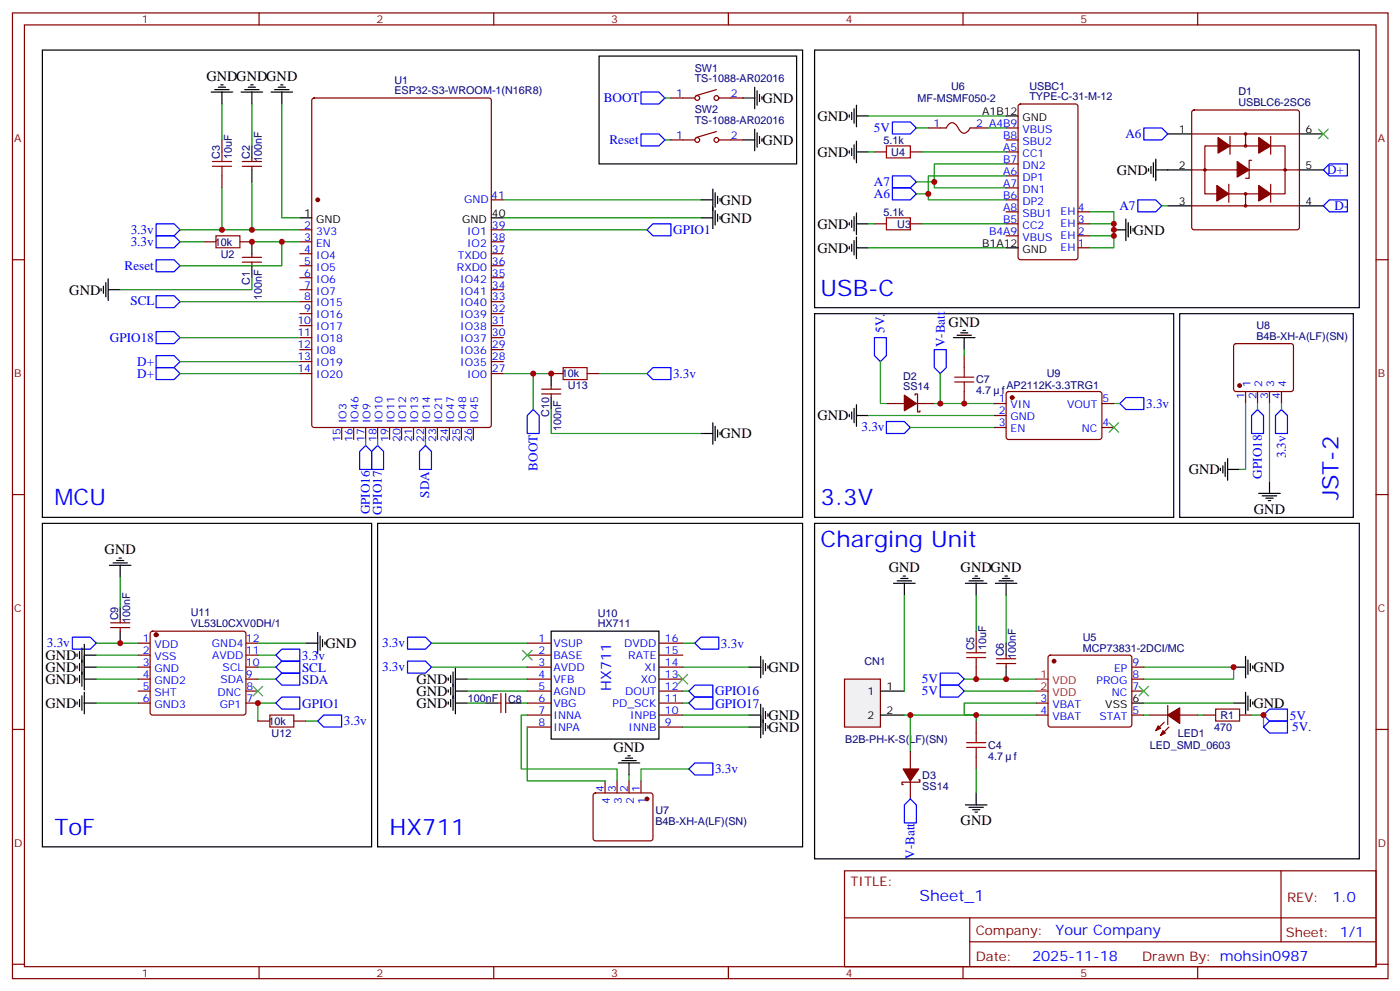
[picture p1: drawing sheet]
<svg xmlns="http://www.w3.org/2000/svg" width="413mm" height="292mm" viewBox="0 0 413 292" stroke-linecap="round" stroke-linejoin="round" font-family="sans-serif">
<g fill="none" stroke="#870000" stroke-width=".35">
<path d="M3.7 3.8h405.3v284.3h-405.3zM7.2 7.3h398.3v277.3h-398.3zM76.3 3.8v3.5M145.5 3.8v3.5M214.6 3.8v3.5M283.8 3.8v3.5M352.9 3.8v3.5M92.1 29.1l.5-.2h51.5l.6 .4 .1 95.9-.5 .6-51.7 .1-.7-.5v-95.8zM296.5 37.7h3.5M300.2 30.8l.5-.2h16.2l.7 .5v44.7l-.4 .6-16.5 .1-.6-.5-.1-44.7zM65.4 41.2v3.5M65.4 51.8v3.5"/>
<path d="M71.4 49h5.6M71.4 47.6h5.6M74.2 46.5v1.1M74.2 49v1M144.8 58.8h3.5M296.5 58.8h3.5M296.5 41.2h3.5M296.5 44.7h3.5M296.5 48.3h3.5M296.5 51.8h3.5M296.5 55.3h3.5M3.7 76.5h3.5"/>
<path d="M60.1 71.2h3.5M70.7 71.2h3.5M71.4 77.2h5.6M71.4 75.8h5.6M74.2 74.7v1.1M74.2 77.2v1M88.3 67.7h3.6M88.3 71.2h3.6M88.3 74.7h3.6M88.3 78.2h3.6M144.8 67.7h3.5M144.8 71.2h3.5"/>
<path d="M144.8 74.7h3.5M144.8 78.2h3.5M296.5 62.4h3.5M296.5 65.9h3.5M296.5 69.4h3.5M317.6 62.4h3.6M317.6 65.9h3.6M317.6 69.4h3.6M317.6 73h3.6M405.5 76.5h3.5M88.3 81.8h3.6M88.3 85.3h3.6"/>
<path d="M88.3 88.8h3.6M88.3 92.4h3.6M88.3 95.9h3.6M88.3 99.4h3.6M144.8 81.8h3.5M144.8 85.3h3.5M144.8 88.8h3.5M144.8 92.4h3.5M144.8 95.9h3.5M144.8 99.4h3.5M88.3 102.9h3.6M88.3 106.5h3.6"/>
<path d="M88.3 110h3.6M144.8 102.9h3.5M144.8 106.5h3.5M144.8 110h3.5M100.7 125.9v3.5M104.2 125.9v3.5M107.7 125.9v3.5M111.3 125.9v3.5M114.8 125.9v3.5M118.3 125.9v3.5M121.8 125.9v3.5M125.4 125.9v3.5"/>
<path d="M128.9 125.9v3.5M132.4 125.9v3.5M136 125.9v3.5M139.5 125.9v3.5M3.7 145.6h3.5M405.5 145.6h3.5M3.7 214.8h3.5M405.5 214.8h3.5M248.8 256.4h156.7v28.2h-156.7zM377.5 256.4v20.9M248.9 270.2h156.5M285.8 277.3h119.6"/>
<path d="M285.8 270.2v14.2M3.7 283.9h3.5M76.3 284.6v3.5M145.5 284.6v3.5M214.6 284.6v3.5M283.8 284.6v3.5M352.9 284.6v3.5M405.5 283.9h3.5"/>
</g>
<g fill="none" stroke="#000" stroke-width=".35">
<path d="M12.5 14.7h224v137.6h-224zM240 14.7h160.5v75.9h-160.5zM62.2 27.1h6.4M63.3 26.4h4.2M64.3 25.7h2.2M65.1 25h.7M65.4 27.1v3.5M71 27.1h6.4M72.1 26.4h4.2M73.2 25.7h2.1M73.9 25h.7M74.2 27.1v3.5"/>
<path d="M79.9 27.1h6.3M80.9 26.4h4.3M82 25.7h2.1M82.7 25h.7M83 27.1v3.5M296.5 34.1h3.5M74.2 43v3.5M74.2 50v3.6M74.2 71.2v3.5M74.2 78.2v3.6M88.3 64.1h3.6M144.8 64.1h3.5"/>
<path d="M296.5 73h3.5M29.8 84.9v.8M30.5 84.2v2.2M31.2 83.2v4.2M31.9 85.3h3.5M31.9 82.1v6.4"/>
</g>
<path d="M46 65.9h5.3l1.8 1.8-1.8 1.7h-5.3zM46 69.4h5.3l1.8 1.8-1.8 1.8h-5.3zM46 97.6h5.3l1.8 1.8-1.8 1.8h-5.3zM107.7 131.2l1.8 1.7v5.3h-3.5v-5.3zM111.3 131.2l1.7 1.7v5.3h-3.5v-5.3zM120.1 187.6h5.3l1.7 1.8-1.7 1.7h-5.3z" fill="none" stroke="#00f" stroke-width=".35"/>
<path d="M62.6 49h5.6M62.6 47.6h5.6M65.4 44.7v2.9M65.4 49v2.8M63.6 69.4h7.1v3.6h-7.1z" fill="none" stroke="#a10000" stroke-width=".35"/>
<circle cx="93.6" cy="58.8" r=".53" fill="#870000" stroke="#870000" stroke-width=".35"/>
<g fill="none" stroke="#008700" stroke-width=".35">
<path d="M65.4 30.6v10.6M74.2 30.6v12.4M83 30.6v33.5h5.3M65.4 55.3v12.4M74.2 53.6v14.1M53.1 67.7h35.2M53.1 71.2h7M74.2 71.2h14.1M53.1 99.4h35.2M74.2 81.8v3.5h-38.8M107.7 129.4v1.8M111.3 129.4v1.8"/>
<path d="M125.4 129.4v1.8"/>
</g>
<path d="M351.4 32.6l.5-.2h30.3l.5 .2 .2 .5v33.9l-.2 .5-.5 .2h-30.3l-.5-.3-.2-.4v-33.9z" fill="#fff" stroke="#870000" stroke-width=".35"/>
<g fill="none" stroke="#000" stroke-width=".35">
<path d="M250.3 33.8v.7M251 33.1v2.1M251.7 32v4.3M252.4 31v6.3M252.4 34.1h3.5M344.1 39.4h7.1M382.9 39.4h7.1M250.3 44.4v.7M251 43.7v2.1M251.7 42.6v4.2M252.4 41.6v6.3M252.4 44.7h3.5"/>
<path d="M338.5 49.7v.7M339.2 49v2.1M339.9 47.9v4.2M340.6 50h10.6M340.6 46.8v6.4M382.9 50h7.1M250.3 65.5v.8M250.3 72.6v.7M251 64.8v2.2M251 71.9v2.1M251.7 63.8v4.2M251.7 70.8v4.3"/>
<path d="M252.4 73h3.5M252.4 62.7v6.4M252.4 69.8v6.3M252.4 65.9h3.5M328.2 67.7h3.6M331.8 64.5v6.3M332.5 65.5v4.3M333.2 66.6v2.1M333.9 67.3v.7M344.1 60.6h7.1M382.9 60.6h7.1M111.3 154.1h125.2v95.2h-125.2z"/>
<path d="M240 154.1h160.5v98.8h-160.5zM333.5 207h3.5"/>
</g>
<g fill="none" stroke="#870000" stroke-width=".35">
<path d="M273.5 37.7h5.3l.6-1a1.56 1.56 0 0 1 2.7 .6l.2 .3a2.13 2.13 0 0 0 2.3 1.5l1.3-1.4h5.3M351.2 39.4h31.7M367 39.4v3.6M257.7 44.7h3.5M268.3 44.7h3.5M351.2 50h31.7M355 43h23.7v14.1h-23.7zM362.1 54.3v5.2M362.4 40.1v5.3M367 57.1v3.5M368.8 47.2h-.7v5.3h-1.1M374.4 40.1v5.3"/>
<path d="M374.4 54.3v5.2M257.7 65.9h3.5M268.3 65.9h3.5M351.2 60.6h31.7M363.7 101.4l.5-.2h16.2l.5 .2 .2 .5v12.7l-.2 .5-.5 .2h-16.2l-.5-.2-.2-.5v-12.7zM367 115.3v3.5M370.6 115.3v3.5M374.1 115.3v3.5M377.6 115.3v3.5M309.1 193.1l.4-.2h23.3l.5 .2 .2 .5v19.8l-.2 .5-.5 .2h-23.3l-.5-.3-.2-.4v-19.8zM333.5 196.4h3.5M333.5 200h3.5"/>
<path d="M305.3 210.5h3.5M305.3 207h3.5M333.5 203.5h3.5M333.5 210.5h3.5M175 233.7l.5-.2h16.2l.5 .2 .2 .5v12.7l-.2 .5-.5 .2h-16.2l-.5-.3-.2-.4v-12.7zM178.3 229.9v3.6M181.8 229.9v3.6M185.3 229.9v3.6M188.9 229.9v3.6"/>
<circle cx="367" cy="39.4" r=".35"/>
<circle cx="355" cy="50" r=".35"/>
<circle cx="367" cy="43" r=".35"/>
<circle cx="367" cy="57.1" r=".35"/>
<circle cx="378.7" cy="50" r=".35"/>
<circle cx="367" cy="60.6" r=".35"/>
</g>
<g fill="#870000" stroke="#870000" stroke-width=".35">
<path d="M364.6 47.6l3.5 2.4-3.5 2.1z"/>
<path d="M358.9 40.5l3.5 2.5-3.5 2.1z"/>
<path d="M370.9 40.5l3.5 2.5-3.5 2.1z"/>
<path d="M358.6 54.6l3.5 2.5-3.5 2.1z"/>
<path d="M370.9 54.6l3.5 2.5-3.5 2.1z"/>
<circle cx="310.6" cy="194.7" r=".53"/>
<circle cx="190.6" cy="235.2" r=".53"/>
<circle cx="365.3" cy="113.5" r=".53"/>
</g>
<path d="M261.2 43h7.1v3.5h-7.1zM261.2 64.1h7.1v3.6h-7.1z" fill="none" stroke="#a10000" stroke-width=".35"/>
<g fill="none" stroke="#008700" stroke-width=".35">
<path d="M255.9 34.1h40.6M270 37.7h3.5M291.2 37.7h5.3M255.9 44.7h1.8M270 57.1h3.5M270 53.6h5.3M271.8 44.7h24.7M296.5 51.8h-23v7h23M296.5 48.3h-21.2v7h21.2M255.9 73h40.6M255.9 65.9h1.8M271.8 65.9h24.7"/>
<path d="M321.2 62.4h7v3.5h-7M328.2 65.9v3.5h-7M328.2 69.4v3.6h-7M342.3 60.6h1.8M53.1 110h35.2M53.1 106.5h35.2"/>
</g>
<path d="M263 35.9h5.3l1.7 1.8-1.7 1.7h-5.3zM337 37.7h5.3l1.8 1.7-1.8 1.8h-5.3zM263 55.3h5.3l1.7 1.8-1.7 1.7h-5.3zM263 51.8h5.3l1.7 1.8-1.7 1.7h-5.3zM335.3 58.8h5.3l1.7 1.8-1.7 1.8h-5.3zM390 50l1.7-1.7h5.3v3.5h-5.3zM390 60.6l1.7-1.8h5.3v3.6h-5.3zM46 108.2h5.3l1.8 1.8-1.8 1.8h-5.3zM46 104.7h5.3l1.8 1.8-1.8 1.7h-5.3z" fill="none" stroke="#00f" stroke-width=".35"/>
<path d="M388.5 38l2.9 2.9M391.4 38l-2.9 2.9" fill="none" stroke="#3c3" stroke-width=".35"/>
<path d="M305.3 200h3.5M305.3 203.5h3.5" fill="none" stroke="#f00" stroke-width=".35"/>
<path d="M248.8 200h10.6v14.1h-10.6z" fill="#f0f0f0" stroke="#870000" stroke-width=".35"/>
<g fill="none" stroke="#000" stroke-width=".35">
<path d="M176.5 16.5h58.2v31.8h-58.2zM218.9 28.9h3.5M222.4 25.7v6.3M222.4 38v6.4M223.1 26.7v4.3M223.1 39.1v4.2M223.8 27.8v2.1M224.5 28.5v.7M206.5 58.8h3.5M210 55.7v11.6M210.7 56.7v4.3M211.5 57.8v2.1"/>
<path d="M212.2 58.5v.7M218.9 41.2h3.5M223.8 40.1v2.2M224.5 40.9v.7M206.5 64.1h3.5M210.7 62v4.3M211.5 63.1v2.1M212.2 63.8v.7M240 92.4h105.9v59.9h-105.9zM281 99.4h6.3M282 98.7h4.2M283.1 98h2.1"/>
<path d="M283.8 97.3h.7M284.1 99.4v3.5M347.6 92.4h51.2v59.9h-51.2zM162.4 110v3.5M162.4 117.1v3.5M252.4 119.2v6.3M206.5 127.6h3.5M210 124.5v6.3M210.7 125.5v4.3M211.5 126.6v2.1M212.2 127.3v.7M250.3 122v.7"/>
<path d="M251 121.3v2.1M251.7 120.2v4.3M252.4 122.3h3.5M359.6 137.9v.7M360.3 137.2v2.1M361 136.1v4.2M361.7 138.2h3.6M361.7 135v6.4M12.5 154.1h97v95.2h-97zM370.9 145.3h6.4M372 146h4.2M373 146.7h2.1"/>
<path d="M373.7 147.4h.7M374.1 141.7v3.6M32.2 166.4h6.4M33.3 165.7h4.2M34.4 165h2.1M35.1 164.3h.7M35.4 166.4v3.6M35.4 178.8v3.5M263.3 171.7h6.4M264.4 171h4.2M265.4 170.3h2.1M266.1 169.6h.7"/>
<path d="M266.5 171.7v3.6M284.5 171.7h6.3M285.5 171h4.3M286.6 170.3h2.1M287.3 169.6h.7M287.7 171.7v3.6M293.3 171.7h6.3M294.4 171h4.2M295.4 170.3h2.1M296.1 169.6h.7M296.5 171.7v3.6M22.7 192.5v.8"/>
<path d="M22.7 196.1v.7M22.7 199.6v.7M23.4 191.8v2.2M23.4 195.4v2.1M23.4 198.9v2.1M24.1 190.8v11.3M24.8 196.4h3.6M24.8 200h3.6M24.8 189.7v13.4M24.8 192.9h3.6M35.4 185.8v3.6M90.1 189.4h3.5"/>
<path d="M93.6 186.2v6.3M94.3 187.3v4.2M95 188.3v2.1M95.7 189v.7M132.1 199.6v.7M132.8 198.9v2.1M133.5 197.8v11.3M134.2 200h3.5M134.2 196.8v13.4M162.4 185.8h31.8v31.8h-31.8zM220.6 196.4h3.6M224.2 193.3v6.3"/>
<path d="M224.9 194.3v4.2M225.6 195.4v2.1M226.3 196.1v.7M296.5 189.4v3.5M296.5 196.4v3.6M363.5 196.4h3.5M367 193.3v6.3M367.7 194.3v4.2M368.4 195.4v2.1M369.1 196.1v.7M22.7 206.7v.7M23.4 206v2.1"/>
<path d="M24.1 204.9v4.2M24.8 207h3.6M24.8 203.8v6.4M132.1 203.1v.7M132.1 206.7v.7M132.8 202.4v2.1M132.8 206v2.1M134.2 203.5h3.5M134.2 207h3.5M143 207h3.5M150.1 207h3.5M220.6 210.5h3.6"/>
<path d="M220.6 214.1h3.6M224.2 207.4v9.8M224.9 208.4v7.8M225.6 209.5v2.1M225.6 213v2.1M226.3 210.2v.7M226.3 213.7v.7M259.4 203.5h7.1M259.4 210.5h7.1M363.5 207h3.5M367 203.8v6.4M367.7 204.9v4.2"/>
<path d="M368.4 206v2.1M369.1 206.7v.7M182.2 224.6h6.3M183.2 223.9h4.3M184.3 223.2h2.1M185 222.5h.7M185.3 224.6v3.6M284.5 237h6.3M285.5 237.7h4.3M286.6 238.4h2.1M287.3 239.1h.7M287.7 233.5v3.5"/>
</g>
<g fill="none" stroke="#00f" stroke-width=".35">
<path d="M188.9 27.1h5.3l1.7 1.8-1.7 1.7h-5.3zM188.9 39.4h5.3l1.7 1.8-1.7 1.8h-5.3zM46 76.5h5.3l1.8 1.7-1.8 1.8h-5.3zM190.6 67.7l1.8-1.8h5.3v3.5h-5.3zM46 87.1h5.3l1.8 1.7-1.8 1.8h-5.3zM257.7 99.4h3.5v5.3l-1.8 1.8-1.7-1.8zM190.6 110l1.8-1.8h5.3v3.6h-5.3zM275.3 102.9h3.5v5.3l-1.7 1.8-1.8-1.8zM330 118.8l1.8-1.7h5.2v3.5h-5.2zM125.4 131.2l1.7 1.7v5.3h-3.5v-5.3zM157.1 120.6l1.8 1.7v5.3h-3.5v-5.3zM261.2 124.1h5.3l1.8 1.8-1.8 1.7h-5.3z"/>
<path d="M368.8 122.3l1.8-1.7 1.7 1.7v5.3h-3.5zM375.8 122.3l1.8-1.7 1.8 1.7v5.3h-3.6zM21.3 187.6h5.3l1.8 1.8-1.8 1.7h-5.3zM81.3 196.4l1.7-1.7h5.3v3.5h-5.3zM81.3 200l1.7-1.8h5.3v3.5h-5.3zM81.3 192.9l1.7-1.8h5.3v3.6h-5.3zM120.1 194.7h5.3l1.7 1.7-1.7 1.8h-5.3zM204.8 189.4l1.7-1.8h5.3v3.5h-5.3zM277.1 198.2h5.3l1.7 1.8-1.7 1.7h-5.3zM81.3 207l1.7-1.8h5.3v3.6h-5.3zM95.4 210.5h5.3v3.6h-5.3l-1.8-1.8zM203 207l1.8-1.8h5.2v3.6h-5.2z"/>
<path d="M203 203.5l1.8-1.8h5.2v3.5h-5.2zM277.1 201.7h5.3l1.7 1.8-1.7 1.7h-5.3zM372.3 210.5l1.8-1.7h5.3v3.5h-5.3zM372.3 214.1l1.8-1.8h5.3v3.5h-5.3zM203 226.4l1.8-1.8h5.2v3.6h-5.2zM266.5 237l1.8-1.8 1.7 1.8v5.3h-3.5z"/>
</g>
<g fill="none" stroke="#008700" stroke-width=".35">
<path d="M195.9 28.9h1.8M148.3 58.8h58.2M195.9 41.2h1.8M83 71.2v7h-29.9M148.3 67.7h42.3M148.3 64.1h58.2M53.1 88.8h35.2M148.3 110h14.1M157.1 110v10.6M176.5 110h14.1M259.4 106.5v12.3h1.8M275.3 118.8h17.6"/>
<path d="M277.1 110v8.8M284.1 102.9v1.8M328.2 118.8h1.8M367 118.8v19.4h-1.7M370.6 118.8v1.8M374.1 118.8v22.9M377.6 118.8v1.8M162.4 120.6v7h44.1M255.9 122.3h37M268.3 125.9h24.6M35.4 170v8.8M266.5 175.3v28.2"/>
<path d="M287.7 175.3v10.5M296.5 175.3v14.1M28.4 200h12.3M28.4 189.4h12.3M28.4 196.4h12.3M28.4 192.9h12.3M76 200h5.3M76 189.4h14.1M76 196.4h5.3M76 192.9h5.3M127.1 189.4h28.3M127.1 196.4h28.3"/>
<path d="M137.7 200h17.7M201.2 189.4h3.6M201.2 196.4h19.4M284.1 200h21.2M337 196.4h26.5v3.6h-26.5M28.4 207h12.3M81.3 207h-5.3v5.3M90.1 212.3h3.5M137.7 203.5h17.7M137.7 207h5.3M153.6 207h1.8M155.4 210.5h-1.8v15.9h28.2v3.5"/>
<path d="M155.4 214.1v15.8h22.9M201.2 203.5h1.8M201.2 210.5h19.4M201.2 207h1.8M201.2 214.1h19.4M266.5 210.5h38.8M268.3 210.5v10.6M284.1 203.5h21.2M305.3 207h-21.2v3.5h3.6v1.8M337 210.5h1.8M337 207h26.5M352.9 210.5h1.8"/>
<path d="M368.8 210.5h3.5v3.6M185.3 228.2v1.7M203 226.4h-14.1v3.5M287.7 226.4v7.1"/>
</g>
<g fill="none" stroke="#a10000" stroke-width=".35">
<path d="M165.9 108.2h7.1v3.6h-7.1zM281.3 112.5h5.6M281.3 111.1h5.6M284.1 108.2v2.9M284.1 112.5v2.8M284.8 193.6h5.7M284.8 192.2h5.7M287.7 189.4v2.8M287.7 193.6v2.8M79.5 210.5h7.1v3.6h-7.1zM284.8 218.7h5.7M287.7 215.8v2.9"/>
<path d="M358.2 208.8h7.1v3.5h-7.1zM284.8 220.1h5.7M287.7 220.1v2.8"/>
</g>
<g fill="none" stroke="#870000" stroke-width=".35">
<path d="M197.7 28.9h7.1M211.1 26.4l-6 1.8M211.1 38.7l-6 1.8M211.8 28.9h7.1M197.7 41.2h7.1M211.8 41.2h7.1M159.6 116h5.6M159.6 114.6h5.6M162.4 110h3.5M162.4 113.5v1.1M162.4 116v1.1M173 110h3.5"/>
<path d="M261.2 118.8h5.3M269.7 116.3v-.3h.7v5.3h.7v-.4M270 118.8h5.3M284.1 104.7v3.5M284.1 115.3v3.5M292.9 118.8h3.6M296.7 115.5l.5-.2h27.1l.4 .7-.1 13-.6 .4-27.1-.1-.4-.6v-12.7zM324.7 118.8h3.5M292.9 122.3h3.6M292.9 125.9h3.6M324.7 125.9h3.5M32.6 184.8h5.6"/>
<path d="M32.6 183.4h5.6M35.4 182.3v1.1M35.4 184.8v1M40.7 189.4h3.5M40.7 192.9h3.5M40.7 196.4h3.5M40.7 200h3.5M44.5 186l.4-.2h26.9l.5 .2 .2 .5v23.3l-.3 .5-.4 .2h-26.9l-.5-.2-.2-.5v-23.3zM72.5 189.4h3.5M72.5 192.9h3.5M72.5 196.4h3.5M72.5 200h3.5"/>
<path d="M155.4 189.4h7M155.4 192.9h7M155.4 196.4h7M155.4 200h7M194.2 189.4h7M194.2 192.9h7M194.2 196.4h7M194.2 200h7M287.7 185.8v3.6M287.7 196.4v3.6M293.7 195.4h5.6M293.7 194h5.6"/>
<path d="M296.5 192.9v1.1M296.5 195.4v1M40.7 203.5h3.5M40.7 207h3.5M72.5 203.5h3.5M72.5 207h3.5M76 212.3h3.5M86.6 212.3h3.5M146.5 207h1.1M147.6 204.2v5.6M149 207h1.1M149 204.2v5.6"/>
<path d="M155.4 210.5h7M155.4 203.5h7M155.4 207h7M155.4 214.1h7M194.2 210.5h7M194.2 203.5h7M194.2 207h7M194.2 214.1h7M287.7 212.3v3.5M338.8 210.5h5.3M343 212.7l-2.4 2.4M344.1 207.7v5.7"/>
<path d="M344.5 214.1l-2.5 2.4M347.6 210.5h5.3M354.7 210.5h3.5M365.3 210.5h3.5M268.3 221.1v5.3M268.3 229.9v5.3M270.7 229.6h.4v.7h-5.3v.7h.3M287.7 222.9v3.5"/>
<circle cx="205.5" cy="28.9" r=".71"/>
<circle cx="211.1" cy="28.9" r=".71"/>
<circle cx="205.5" cy="41.2" r=".71"/>
<circle cx="211.1" cy="41.2" r=".71"/>
</g>
<g fill="#870000" stroke="#870000" stroke-width=".35">
<path d="M341.3 213.7l.7 .7-1.4 .7z"/>
<path d="M342.7 215.1l.7 .7-1.4 .7z"/>
<path d="M344.1 210.5l3.5-2.1v4.6z"/>
<path d="M266.5 116.3l3.5 2.5-3.5 2.1z"/>
<path d="M266.1 226.4h4.6l-2.4 3.5z"/>
<circle cx="298.2" cy="117.1" r=".53"/>
<circle cx="46" cy="186.9" r=".53"/>
</g>
<path d="M326.8 124.5l2.8 2.8M329.6 124.5l-2.8 2.8M154 191.5l2.8 2.8M156.8 191.5l-2.8 2.8M199.8 198.5l2.8 2.9M202.6 198.5l-2.8 2.9M74.6 202.1l2.8 2.8M77.4 202.1l-2.8 2.8M335.6 202.1l2.9 2.8M338.5 202.1l-2.9 2.8" fill="none" stroke="#3c3" stroke-width=".35"/>
<g fill="#c00">
<circle cx="65.4" cy="67.7" r=".88"/>
<circle cx="74.2" cy="67.7" r=".88"/>
<circle cx="74.2" cy="71.2" r=".88"/>
<circle cx="275.3" cy="53.6" r=".88"/>
<circle cx="273.5" cy="57.1" r=".88"/>
<circle cx="296.5" cy="200" r=".88"/>
<circle cx="287.7" cy="200" r=".88"/>
<circle cx="287.7" cy="210.5" r=".88"/>
<circle cx="363.5" cy="196.4" r=".88"/>
<circle cx="328.2" cy="69.4" r=".88"/>
<circle cx="328.2" cy="65.9" r=".88"/>
<circle cx="328.2" cy="67.7" r=".88"/>
<circle cx="284.1" cy="118.8" r=".88"/>
<circle cx="372.3" cy="210.5" r=".88"/>
<circle cx="268.3" cy="210.5" r=".88"/>
<circle cx="277.1" cy="118.8" r=".88"/>
<circle cx="35.4" cy="189.4" r=".88"/>
<circle cx="76" cy="207" r=".88"/>
<circle cx="162.4" cy="110" r=".88"/>
<circle cx="83" cy="71.2" r=".88"/>
<circle cx="157.1" cy="110" r=".88"/>
</g>
<g font-size="6.7" fill="#00f">
<text x="241.8" y="87.1">USB-C</text>
<text x="16" y="148.8">MCU</text>
<text x="241.8" y="148.8">3.3V</text>
<text x="394.4" y="147.4" transform="rotate(-90 394.4 147.4)">JST-2</text>
<text x="241.8" y="161.1">Charging Unit</text>
<text x="16" y="245.8">ToF</text>
<text x="114.8" y="245.8">HX711</text>
</g>
<text font-size="4.6" fill="#00f" x="270.9" y="265.4">Sheet_1</text>
<g font-size="4.2">
<text x="60.8" y="23.9">GNDGNDGND</text>
<text x="224.7" y="30.3">GND</text>
<text x="240.9" y="35.6">GND</text>
<text x="224.7" y="42.6">GND</text>
<text x="240.9" y="46.2">GND</text>
<text x="329.1" y="51.5">GND</text>
<text x="212.3" y="65.6">GND</text>
<text x="212.3" y="60.3">GND</text>
<text x="240.9" y="67.3">GND</text>
<text x="334" y="69.1">GND</text>
<text x="240.9" y="74.4">GND</text>
<text x="20.4" y="86.7">GND</text>
<text x="279.5" y="96.2">GND</text>
<text x="240.9" y="123.7">GND</text>
<text x="212.3" y="129.1">GND</text>
<text x="350.3" y="139.7">GND</text>
<text x="369.5" y="151.4">GND</text>
<text x="30.8" y="163.2">GND</text>
<text x="261.9" y="168.6">GND</text>
<text x="283.1" y="168.6">GNDGND</text>
<text x="95.9" y="190.8">GND</text>
<text x="13.4" y="197.8">GND</text>
<text x="13.4" y="194.3">GND</text>
<text x="226.4" y="197.8">GND</text>
<text x="369.3" y="197.9">GND</text>
<text x="13.4" y="201.4">GND</text>
<text x="122.7" y="201.4">GND</text>
<text x="13.4" y="208.4">GND</text>
<text x="122.7" y="204.9">GND</text>
<text x="122.7" y="208.4">GND</text>
<text x="369.3" y="208.4">GND</text>
<text x="226.4" y="215.5">GND</text>
<text x="226.4" y="212">GND</text>
<text x="180.8" y="221.4">GND</text>
<text x="283.1" y="243">GND</text>
</g>
<g font-size="4.2" fill="#00f">
<text x="180.1" y="203.5" transform="rotate(-90 180.1 203.5)">HX711</text>
<text x="392.6" y="265.7">1.0</text>
<text x="311" y="275.2">Your Company</text>
<text x="304.1" y="283">2025-11-18</text>
</g>
<g font-size="3.9" fill="#00f">
<text x="177.9" y="30.1">BOOT</text>
<text x="257.5" y="38.9">5V</text>
<text x="331.6" y="40.7">A6</text>
<text x="179.6" y="42.5">Reset</text>
<text x="391.1" y="51.3">D+</text>
<text x="257.5" y="58.3">A6</text>
<text x="257.5" y="54.8">A7</text>
<text x="329.8" y="61.8">A7</text>
<text x="393.3" y="61.9">D-</text>
<text x="38.5" y="68.8">3.3v</text>
<text x="198.4" y="69">GPIO1</text>
<text x="38.5" y="72.4">3.3v</text>
<text x="36.7" y="79.5">Reset</text>
<text x="38.4" y="89.9">SCL</text>
<text x="32.4" y="100.7">GPIO18</text>
<text x="260.6" y="98" transform="rotate(-90 260.6 98)">5V.</text>
<text x="40.4" y="107.8">D+</text>
<text x="278.4" y="102.2" transform="rotate(-90 278.4 102.2)">V-Batt</text>
<text x="40.4" y="111.3">D+</text>
<text x="198.3" y="111.3">3.3v</text>
<text x="337.7" y="120.2">3.3v</text>
<text x="253.9" y="127">3.3v</text>
<text x="378.8" y="135" transform="rotate(-90 378.8 135)">3.3v</text>
<text x="158.3" y="138.6" transform="rotate(-90 158.3 138.6)">BOOT</text>
<text x="371.8" y="140.9" transform="rotate(-90 371.8 140.9)">GPIO18</text>
<text x="126.5" y="146.5" transform="rotate(-90 126.5 146.5)">SDA</text>
<text x="109" y="151.5" transform="rotate(-90 109 151.5)">GPIO16</text>
<text x="112.5" y="151.5" transform="rotate(-90 112.5 151.5)">GPIO17</text>
<text x="13.8" y="190.5">3.3v</text>
<text x="112.6" y="190.5">3.3v</text>
<text x="212.5" y="190.7">3.3v</text>
<text x="89" y="194.3">3.3v</text>
<text x="89" y="197.8">SCL</text>
<text x="112.6" y="197.6">3.3v</text>
<text x="89" y="201.3">SDA</text>
<text x="271.6" y="201.2">5V</text>
<text x="89" y="208.4">GPIO1</text>
<text x="210.7" y="204.8">GPIO16</text>
<text x="210.8" y="208.4">GPIO17</text>
<text x="271.6" y="204.7">5V</text>
<text x="101.3" y="213.6">3.3v</text>
<text x="380.1" y="211.8">5V</text>
<text x="380.8" y="215.3">5V.</text>
<text x="210.7" y="227.7">3.3v</text>
<text x="269.5" y="252.9" transform="rotate(-90 269.5 252.9)">V-Batt</text>
</g>
<g font-size="3.9" fill="#800">
<text x="250.6" y="261">TITLE:</text>
<text x="379.2" y="265.7">REV:</text>
<text x="287.5" y="275.2">Company:</text>
<text x="378.9" y="275.8">Sheet: 1/1</text>
<text x="287.5" y="282.9">Date:</text>
<text x="336.6" y="282.9">Drawn By: mohsin0987</text>
</g>
<g font-size="3.2" fill="#800">
<text x="41.8" y="6.8">1</text>
<text x="110.9" y="6.8">2</text>
<text x="180.1" y="6.8">3</text>
<text x="249.2" y="6.8">4</text>
<text x="318.3" y="6.8">5</text>
<text x="4.2" y="41.9">A</text>
<text x="406" y="41.9">A</text>
<text x="4.2" y="111.1">B</text>
<text x="406" y="111.1">B</text>
<text x="4.2" y="180.2">C</text>
<text x="406" y="180.2">C</text>
<text x="4.2" y="249.3">D</text>
<text x="406" y="249.3">D</text>
<text x="41.8" y="287.6">1</text>
<text x="110.9" y="287.6">2</text>
<text x="180.1" y="287.6">3</text>
<text x="249.2" y="287.6">4</text>
<text x="318.3" y="287.6">5</text>
</g>
<g font-size="3.2" fill="#000080">
<text x="204.7" y="21.1">SW1</text>
<text x="116.2" y="27.8">ESP32-S3-WROOM-1(N16R8)</text>
<text x="116.2" y="24.6">U1</text>
<text x="204.7" y="24.2">TS-1088-AR02016</text>
<text x="280.3" y="26.5">U6</text>
<text x="303.3" y="29.6">TYPE-C-31-M-12</text>
<text x="303.3" y="26.4">USBC1</text>
<text x="364.9" y="28.1">D1</text>
<text x="204.7" y="33.4">SW2</text>
<text x="270.4" y="30">MF-MSMF050-2</text>
<text x="364.9" y="31.3">USBLC6-2SC6</text>
<text x="204.7" y="36.5">TS-1088-AR02016</text>
<text x="64.8" y="46.8" transform="rotate(-90 64.8 46.8)">C3</text>
<text x="68.3" y="46.7" transform="rotate(-90 68.3 46.7)">10uF</text>
<text x="73.6" y="46.8" transform="rotate(-90 73.6 46.8)">C2</text>
<text x="77.1" y="47.6" transform="rotate(-90 77.1 47.6)">100nF</text>
<text x="260.4" y="42.3">5.1k</text>
<text x="262.6" y="45.8">U4</text>
<text x="260.4" y="63.5">5.1k</text>
<text x="264.4" y="67">U3</text>
<text x="63.3" y="72.3">10k</text>
<text x="65.1" y="75.8">U2</text>
<text x="73.6" y="83.9" transform="rotate(-90 73.6 83.9)">C1</text>
<text x="77.1" y="88.2" transform="rotate(-90 77.1 88.2)">100nF</text>
<text x="370.2" y="100.1">B4B-XH-A(LF)(SN)</text>
<text x="370.2" y="96.9">U8</text>
<text x="165.6" y="111.1">10k</text>
<text x="266.1" y="111.8">D2</text>
<text x="287.7" y="112.9">C7</text>
<text x="308.5" y="110.9">U9</text>
<text x="167.4" y="114.7">U13</text>
<text x="266.1" y="114.9">SS14</text>
<text x="287.7" y="116.1">4.7</text>
<text x="295.2" y="116.1">f</text>
<text x="296.6" y="114.6">AP2112K-3.3TRG1</text>
<text x="161.8" y="122.7" transform="rotate(-90 161.8 122.7)">C10</text>
<text x="165.3" y="127" transform="rotate(-90 165.3 127)">100nF</text>
<text x="34.8" y="182.7" transform="rotate(-90 34.8 182.7)">C9</text>
<text x="38.3" y="183.5" transform="rotate(-90 38.3 183.5)">100nF</text>
<text x="56.2" y="184.7">VL53L0CXV0DH/1</text>
<text x="56.2" y="181.5">U11</text>
<text x="176.2" y="184.7">HX711</text>
<text x="176.2" y="181.7">U10</text>
<text x="287" y="191.5" transform="rotate(-90 287 191.5)">C5</text>
<text x="290.5" y="191.4" transform="rotate(-90 290.5 191.4)">10uF</text>
<text x="319.1" y="191.8">MCP73831-2DCI/MC</text>
<text x="319.1" y="188.7">U5</text>
<text x="254.7" y="195.8">CN1</text>
<text x="295.8" y="193.2" transform="rotate(-90 295.8 193.2)">C6</text>
<text x="299.4" y="194" transform="rotate(-90 299.4 194)">100nF</text>
<text x="137.9" y="206.7">100nF</text>
<text x="149.7" y="207">C8</text>
<text x="79.2" y="213.4">10k</text>
<text x="357.8" y="215.2">470</text>
<text x="359.6" y="211.7">R1</text>
<text x="80" y="216.9">U12</text>
<text x="249.1" y="218.8">B2B-PH-K-S(LF)(SN)</text>
<text x="291.2" y="220.5">C4</text>
<text x="338.8" y="220.5">LED_SMD_0603</text>
<text x="347" y="217">LED1</text>
<text x="291.2" y="223.7">4.7</text>
<text x="298.8" y="223.7">f</text>
<text x="271.8" y="232.5">SS14</text>
<text x="271.8" y="229.4">D3</text>
<text x="193.1" y="239.5">U7</text>
<text x="193.1" y="242.8">B4B-XH-A(LF)(SN)</text>
</g>
<g font-size="3.2" fill="#00f">
<text x="199.2" y="28.5">1</text>
<text x="215.3" y="28.5">2</text>
<text x="199.2" y="40.9">1</text>
<text x="215.3" y="40.9">2</text>
<text x="275.1" y="37.3">1</text>
<text x="287.7" y="37.3">2 A4B9</text>
<text x="295.6" y="40.9">B8</text>
<text x="301.3" y="39.1">VBUS</text>
<text x="295.6" y="47.9">B7</text>
<text x="295.6" y="44.4">A5</text>
<text x="301.3" y="42.6">SBU2</text>
<text x="301.3" y="46.1">CC1</text>
<text x="295.6" y="51.4">A6</text>
<text x="301.3" y="49.7">DN2</text>
<text x="301.3" y="53.2">DP1</text>
<text x="136.8" y="59.9">GND</text>
<text x="144.8" y="58.5">41</text>
<text x="295.6" y="58.5">B6</text>
<text x="295.6" y="55">A7</text>
<text x="301.3" y="56.7">DN1</text>
<text x="295.6" y="65.5">B5</text>
<text x="295.6" y="62">A8</text>
<text x="301.3" y="60.3">DP2</text>
<text x="301.3" y="63.8">SBU1</text>
<text x="312.5" y="63.4">EH</text>
<text x="317.6" y="62">4</text>
<text x="317.6" y="65.5">3</text>
<text x="89.7" y="67.3">2</text>
<text x="89.7" y="70.8">3</text>
<text x="93.2" y="69.1">3V3</text>
<text x="137.6" y="69.1">IO1</text>
<text x="145" y="70.8">38</text>
<text x="145" y="67.3">39</text>
<text x="291.5" y="69.1">B4A9</text>
<text x="301.3" y="67.3">CC2</text>
<text x="301.3" y="70.8">VBUS</text>
<text x="312.5" y="67">EH</text>
<text x="312.5" y="70.5">EH</text>
<text x="317.6" y="69.1">2</text>
<text x="89.7" y="74.4">4</text>
<text x="89.7" y="77.9">5</text>
<text x="93.2" y="72.6">EN</text>
<text x="93.2" y="76.1">IO4</text>
<text x="134.9" y="76.1">TXD0</text>
<text x="137.6" y="72.6">IO2</text>
<text x="145" y="77.9">36</text>
<text x="145" y="74.4">37</text>
<text x="312.5" y="74">EH</text>
<text x="317.6" y="72.6">1</text>
<text x="89.7" y="81.4">6</text>
<text x="93.2" y="79.7">IO5</text>
<text x="93.2" y="83.2">IO6</text>
<text x="134.6" y="79.7">RXD0</text>
<text x="135.6" y="83.2">IO42</text>
<text x="145" y="81.4">35</text>
<text x="89.7" y="84.9">7</text>
<text x="89.7" y="88.5">8</text>
<text x="93.2" y="86.7">IO7</text>
<text x="135.6" y="86.7">IO41</text>
<text x="145" y="88.5">33</text>
<text x="145" y="84.9">34</text>
<text x="87.7" y="95.5">10</text>
<text x="89.7" y="92">9</text>
<text x="93.2" y="90.2">IO15</text>
<text x="93.2" y="93.8">IO16</text>
<text x="135.6" y="93.8">IO39</text>
<text x="135.6" y="90.2">IO40</text>
<text x="145" y="95.5">31</text>
<text x="145" y="92">32</text>
<text x="87.7" y="99.1">11</text>
<text x="93.2" y="97.3">IO17</text>
<text x="93.2" y="100.8">IO18</text>
<text x="135.6" y="100.8">IO37</text>
<text x="135.6" y="97.3">IO38</text>
<text x="145" y="99.1">30</text>
<text x="87.7" y="102.6">12</text>
<text x="87.7" y="106.1">13</text>
<text x="93.2" y="104.4">IO8</text>
<text x="93.2" y="107.9">IO19</text>
<text x="135.6" y="107.9">IO35</text>
<text x="135.6" y="104.4">IO36</text>
<text x="145" y="106.1">28</text>
<text x="145" y="102.6">29</text>
<text x="87.7" y="109.6">14</text>
<text x="93.2" y="111.4">IO20</text>
<text x="137.6" y="111.4">IO0</text>
<text x="145" y="109.6">27</text>
<text x="368.4" y="114" transform="rotate(-90 368.4 114)">1</text>
<text x="372" y="114" transform="rotate(-90 372 114)">2</text>
<text x="375.5" y="114" transform="rotate(-90 375.5 114)">3</text>
<text x="379" y="114" transform="rotate(-90 379 114)">4</text>
<text x="294.3" y="118.5">1</text>
<text x="324.9" y="118.5">5</text>
<text x="366.7" y="117.5" transform="rotate(-90 366.7 117.5)">1</text>
<text x="370.2" y="117.5" transform="rotate(-90 370.2 117.5)">2</text>
<text x="373.7" y="117.5" transform="rotate(-90 373.7 117.5)">3</text>
<text x="377.3" y="117.5" transform="rotate(-90 377.3 117.5)">4</text>
<text x="102.1" y="124.6" transform="rotate(-90 102.1 124.6)">IO3</text>
<text x="105.6" y="124.6" transform="rotate(-90 105.6 124.6)">IO46</text>
<text x="109.1" y="124.6" transform="rotate(-90 109.1 124.6)">IO9</text>
<text x="112.7" y="124.6" transform="rotate(-90 112.7 124.6)">IO10</text>
<text x="116.2" y="124.6" transform="rotate(-90 116.2 124.6)">IO11</text>
<text x="119.7" y="124.6" transform="rotate(-90 119.7 124.6)">IO12</text>
<text x="123.3" y="124.6" transform="rotate(-90 123.3 124.6)">IO13</text>
<text x="126.8" y="124.6" transform="rotate(-90 126.8 124.6)">IO14</text>
<text x="130.3" y="124.6" transform="rotate(-90 130.3 124.6)">IO21</text>
<text x="133.8" y="124.6" transform="rotate(-90 133.8 124.6)">IO47</text>
<text x="137.4" y="124.6" transform="rotate(-90 137.4 124.6)">IO48</text>
<text x="140.9" y="124.6" transform="rotate(-90 140.9 124.6)">IO45</text>
<text x="294.3" y="122">2</text>
<text x="294.3" y="125.5">3</text>
<text x="297.8" y="120.2">VIN</text>
<text x="297.8" y="123.8">GND</text>
<text x="314.4" y="120.2">VOUT</text>
<text x="324.9" y="125.5">4</text>
<text x="100.3" y="130.1" transform="rotate(-90 100.3 130.1)">15</text>
<text x="103.9" y="130.1" transform="rotate(-90 103.9 130.1)">16</text>
<text x="107.4" y="130.1" transform="rotate(-90 107.4 130.1)">17</text>
<text x="110.9" y="130.1" transform="rotate(-90 110.9 130.1)">18</text>
<text x="114.4" y="130.1" transform="rotate(-90 114.4 130.1)">19</text>
<text x="118" y="130.1" transform="rotate(-90 118 130.1)">20</text>
<text x="121.5" y="130.1" transform="rotate(-90 121.5 130.1)">21</text>
<text x="125" y="130.1" transform="rotate(-90 125 130.1)">22</text>
<text x="128.6" y="130.1" transform="rotate(-90 128.6 130.1)">23</text>
<text x="132.1" y="130.1" transform="rotate(-90 132.1 130.1)">24</text>
<text x="135.6" y="130.1" transform="rotate(-90 135.6 130.1)">25</text>
<text x="139.1" y="130.1" transform="rotate(-90 139.1 130.1)">26</text>
<text x="297.8" y="127.3">EN</text>
<text x="318.8" y="127.3">NC</text>
<text x="42" y="189">1</text>
<text x="45.5" y="190.8">VDD</text>
<text x="62.5" y="190.4">GND4</text>
<text x="72.5" y="189">12</text>
<text x="158.6" y="189">1</text>
<text x="163.1" y="190.4">VSUP</text>
<text x="184" y="190.4">DVDD</text>
<text x="195.9" y="189">16</text>
<text x="42" y="192.5">2</text>
<text x="42" y="196.1">3</text>
<text x="45.5" y="194.3">VSS</text>
<text x="45.5" y="197.8">GND</text>
<text x="62.5" y="194">AVDD</text>
<text x="65.6" y="197.5">SCL</text>
<text x="72.5" y="196.1">10</text>
<text x="72.5" y="192.5">11</text>
<text x="158.6" y="192.5">2</text>
<text x="158.6" y="196.1">3</text>
<text x="163.1" y="194">BASE</text>
<text x="163.1" y="197.5">AVDD</text>
<text x="185.1" y="194">RATE</text>
<text x="190" y="197.5">XI</text>
<text x="195.9" y="196.1">14</text>
<text x="195.9" y="192.5">15</text>
<text x="328.3" y="197.8">EP</text>
<text x="333.7" y="196.1">9</text>
<text x="42" y="199.6">4</text>
<text x="42" y="203.1">5</text>
<text x="45.5" y="201.4">GND2</text>
<text x="65" y="201">SDA</text>
<text x="72.5" y="199.6">9</text>
<text x="72.6" y="203.1">8</text>
<text x="158.6" y="199.6">4</text>
<text x="158.6" y="203.1">5</text>
<text x="163.1" y="201">VFB</text>
<text x="188.8" y="201">XO</text>
<text x="195.9" y="203.1">12</text>
<text x="195.9" y="199.6">13</text>
<text x="323.1" y="201.4">PROG</text>
<text x="333.7" y="199.6">8</text>
<text x="333.7" y="203.1">7</text>
<text x="42" y="206.7">6</text>
<text x="45.5" y="204.9">SHT</text>
<text x="45.5" y="208.4">GND3</text>
<text x="64.1" y="204.9">DNC</text>
<text x="64.8" y="208.4">GP1</text>
<text x="72.6" y="206.7">7</text>
<text x="158.6" y="206.7">6</text>
<text x="163.1" y="204.5">AGND</text>
<text x="163.1" y="208.1">VBG</text>
<text x="180.5" y="208.1">PD_SCK</text>
<text x="184.2" y="204.5">DOUT</text>
<text x="195.9" y="206.7">11</text>
<text x="306.6" y="206.7">3</text>
<text x="310.1" y="208.4">VBAT</text>
<text x="327.6" y="204.9">NC</text>
<text x="158.6" y="210.2">7</text>
<text x="158.6" y="213.7">8</text>
<text x="163.1" y="211.6">INNA</text>
<text x="163.1" y="215.1">INPA</text>
<text x="185.2" y="215.1">INNB</text>
<text x="185.7" y="211.6">INPB</text>
<text x="195.9" y="213.7">9</text>
<text x="195.9" y="210.2">10</text>
<text x="306.6" y="210.2">4</text>
<text x="310.1" y="211.9">VBAT</text>
<text x="324" y="211.9">STAT</text>
<text x="333.7" y="210.2">5</text>
<text x="177.9" y="233.3" transform="rotate(-90 177.9 233.3)">4</text>
<text x="181.5" y="233.3" transform="rotate(-90 181.5 233.3)">3</text>
<text x="185" y="233.3" transform="rotate(-90 185 233.3)">2</text>
<text x="188.5" y="233.3" transform="rotate(-90 188.5 233.3)">1</text>
<text x="179.7" y="236.8" transform="rotate(-90 179.7 236.8)">4</text>
<text x="183.2" y="236.8" transform="rotate(-90 183.2 236.8)">3</text>
<text x="186.8" y="236.8" transform="rotate(-90 186.8 236.8)">2</text>
<text x="190.3" y="236.8" transform="rotate(-90 190.3 236.8)">1</text>
</g>
<g font-size="3.2">
<text x="289.4" y="33.8">A1B12</text>
<text x="301.3" y="35.6">GND</text>
<text x="347.4" y="39.1">1</text>
<text x="384.7" y="39.1">6</text>
<text x="347.4" y="49.7">2</text>
<text x="384.7" y="49.7">5</text>
<text x="89.7" y="63.8">1</text>
<text x="93.2" y="65.5">GND</text>
<text x="136.2" y="65.5">GND</text>
<text x="145" y="63.8">40</text>
<text x="347.4" y="60.3">3</text>
<text x="384.7" y="60.3">4</text>
<text x="289.4" y="72.6">B1A12</text>
<text x="301.3" y="74.4">GND</text>
<text x="261.2" y="203.1">1</text>
<text x="255.7" y="204.5">1</text>
<text x="325.7" y="208.4">VSS</text>
<text x="333.7" y="206.7">6</text>
<text x="255.7" y="211.6">2</text>
<text x="261.2" y="210.2">2</text>
</g>
<g font-size="3.2" fill="#f00">
<text x="306.6" y="203.1">2</text>
<text x="306.6" y="199.6">1</text>
<text x="310.1" y="201.4">VDD</text>
<text x="310.1" y="204.9">VDD</text>
</g>
</svg>
